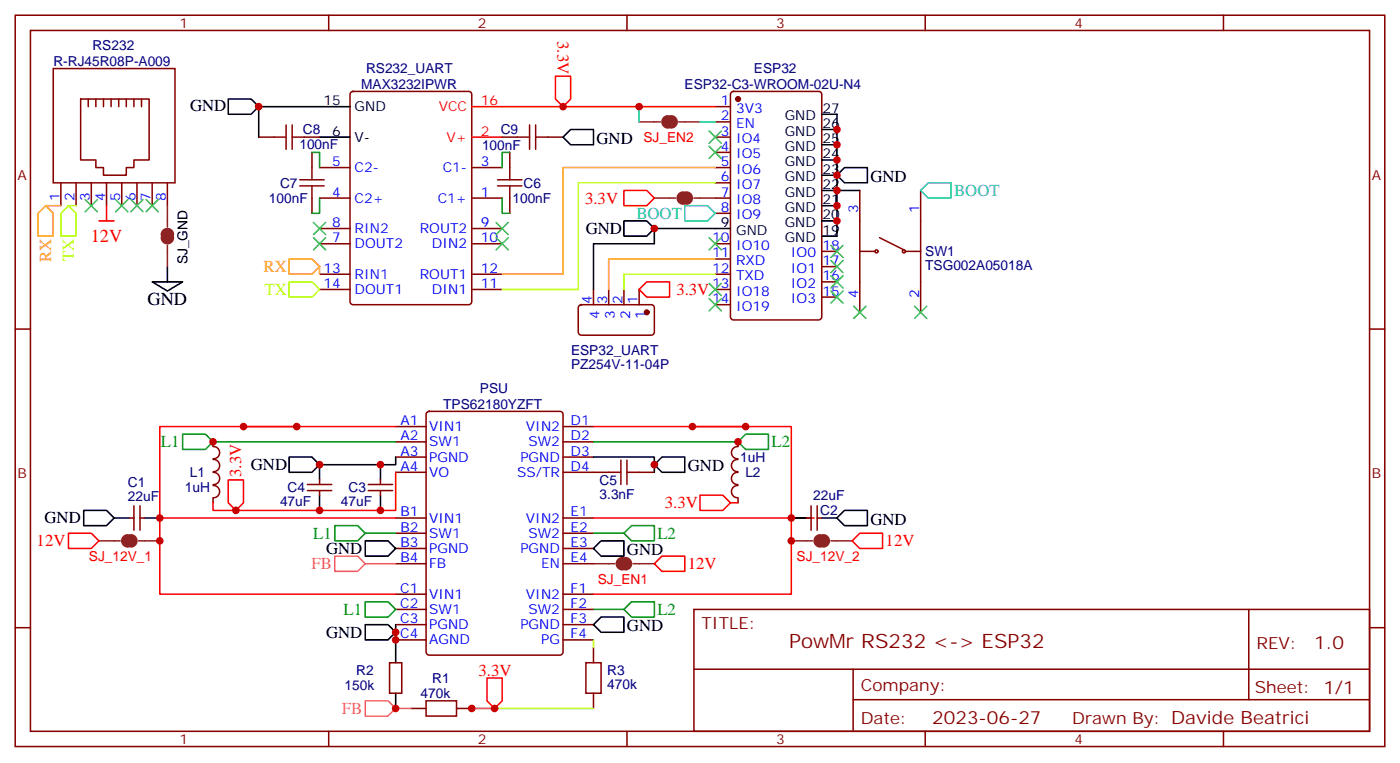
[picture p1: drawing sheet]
<svg xmlns="http://www.w3.org/2000/svg" width="325mm" height="177mm" viewBox="0 0 325 177" stroke-linecap="round" stroke-linejoin="round" font-family="sans-serif">
<g fill="none" stroke="#870000" stroke-width=".35">
<path d="M3.5 3.5h317.5v169.4h-317.5zM7.1 7.1h310.4v162.2h-310.4zM12.3 15.9h28.3v26.4h-28.3zM76.2 3.5v3.6M145.3 3.5v3.6M214.5 3.5v3.6M283.6 3.5v3.6M18.7 22.9h15.9v14.1h-3.6v1.8h-1.7v1.8h-5.3v-1.8h-1.8v-1.8h-3.5zM20.5 22.9v1.8M22.2 22.9v1.8M24 22.9v1.8M25.8 22.9v1.8"/>
<path d="M27.5 22.9v1.8M29.3 22.9v1.8M31 22.9v1.8M32.8 22.9v1.8M60 31.7h3.5M70.6 31.7h3.5M72.3 35.3v3.5M74.1 38.8h7M81.4 21.4l.4-.2h26.9a.71 .71 0 0 1 .7 .7v47.9a.76 .76 0 0 1-.7 .8h-26.9a.76 .76 0 0 1-.7-.8v-47.9zM109.4 38.8h7M116.4 31.7h3.5M118.2 35.3v3.5"/>
<path d="M127 31.7h3.5M165.8 24.7h3.5M165.8 28.2h3.5M165.8 31.7h3.5M165.8 35.3h3.5M165.8 38.8h3.5M169.6 21.4l.4-.2h19.8a.71 .71 0 0 1 .7 .7v51.5a.76 .76 0 0 1-.7 .7h-19.8a.76 .76 0 0 1-.7-.7v-51.5zM14.1 42.3v5.3M17.6 42.3v5.3M21.2 42.3v5.3M24.7 42.3v5.3M28.2 42.3v5.3"/>
<path d="M31.7 42.3v5.3M35.3 42.3v5.3M38.8 42.3v5.3M72.3 45.9v3.5M74.1 45.9h7M74.1 56.4h7M74.1 52.9h7M109.4 45.9h7M109.4 56.4h7M109.4 52.9h7M118.2 45.9v3.5M165.8 42.3h3.5"/>
<path d="M165.8 45.9h3.5M165.8 49.4h3.5M165.8 56.4h3.5M165.8 60h3.5M190.5 58.2h3.5M199.3 58.2h3.5M199.3 44.1v28.2M203.9 55l5.6 2.9M209.9 58.2h3.5M213.4 44.1v28.2M3.5 76.2h3.6M74.1 63.5h7"/>
<path d="M74.1 67h7M109.4 63.5h7M109.4 67h7M134.3 70.8l.5-.2h16.2a.71 .71 0 0 1 .7 .7v5.6a.76 .76 0 0 1-.7 .7h-16.2a.76 .76 0 0 1-.7-.7v-5.6zM137.6 67v3.6M141.1 67v3.6M144.6 67v3.6M148.2 67v3.6M165.8 63.5h3.5M165.8 67h3.5M165.8 70.6h3.5M190.5 68.8h3.5"/>
<path d="M190.5 65.3h3.5M190.5 61.7h3.5M317.5 76.2h3.5M91.7 98.8h7.1M99 95.5l.5-.3h30.3a.71 .71 0 0 1 .7 .8v55a.76 .76 0 0 1-.7 .7h-30.3a.76 .76 0 0 1-.7-.7v-55zM130.5 98.8h7.1M30 119.9h1M31 117.1v5.7M32.5 119.9h1M32.5 117.1v5.7M49.4 102.3v1.1M49.4 115.4v1"/>
<path d="M49.4 103.4a1.41 1.41 0 0 1 1.5 1.4 1.41 1.41 0 0 1-1.5 1.4M49.4 112.4a1.41 1.41 0 0 1 1.5 1.4 1.41 1.41 0 0 1-1.5 1.4M49.4 109.4a1.41 1.41 0 0 1 1.5 1.4 1.41 1.41 0 0 1-1.5 1.4M49.4 106.4a1.41 1.41 0 0 1 1.5 1.4 1.41 1.41 0 0 1-1.5 1.4M71.3 113.6h5.6M71.3 112.2h5.6M74.1 111.1v1.1M74.1 113.6v1.1M85.4 113.6h5.6M85.4 112.2h5.6M88.2 111.1v1.1M88.2 113.6v1.1"/>
<path d="M91.7 102.3h7.1M91.7 105.8h7.1M91.7 109.4h7.1M91.7 119.9h7.1M130.5 102.3h7.1M130.5 105.8h7.1M130.5 109.4h10.6M130.5 119.9h7.1M148.2 109.4h3.5M171.1 109.4a1.41 1.41 0 0 0-1.5 1.4 1.41 1.41 0 0 0 1.5 1.4M171.1 106.4a1.41 1.41 0 0 0-1.5 1.4 1.41 1.41 0 0 0 1.5 1.4M171.1 112.4a1.41 1.41 0 0 0-1.5 1.4 1.41 1.41 0 0 0 1.5 1.4"/>
<path d="M171.1 103.4a1.41 1.41 0 0 0-1.5 1.4 1.41 1.41 0 0 0 1.5 1.4M171.1 102.3v1.1M171.1 115.4v1M187 119.9h1M188 117.1v5.7M189.4 119.9h1.1M189.4 117.1v5.7M91.7 123.5h7.1M91.7 127h7.1M91.7 130.5h7.1M91.7 137.6h7.1M130.5 123.5h7.1"/>
<path d="M130.5 127h7.1M130.5 130.5h7.1M130.5 137.6h7.1M3.5 145.3h3.6M90.3 153.5h2.8v7h-2.8zM91.7 141.1h7.1M91.7 144.6h7.1M91.7 148.2h7.1M130.5 141.1h7.1M130.5 144.6h7.1M130.5 148.2h7.1M137.6 149.9v3.6"/>
<path d="M160.9 141.1h156.6v28.2h-156.6zM160.9 155h156.5M197.8 155v14.1M289.5 141.1v20.9M317.5 145.3h3.5M76.2 169.3v3.6M95.2 164h3.6M105.8 164h3.6M137.6 160.5v3.5M145.3 169.3v3.6M197.8 162h119.6M214.5 169.3v3.6"/>
<path d="M283.6 169.3v3.6"/>
<circle cx="203.2" cy="58.2" r=".35"/>
<circle cx="209.6" cy="58.2" r=".35"/>
</g>
<path d="M165.8 38.8h-35.3v24.7h-14.1M10.6 47.6l1.7 1.8v5.3h-3.5v-5.3zM10.6 47.6h3.5M67 60h5.3l1.8 1.7-1.8 1.8h-5.3zM165.8 60h-24.7v7M74.1 61.7v1.8" fill="none" stroke="#f90" stroke-width=".35"/>
<path d="M15.9 47.6l1.7 1.8v5.3h-3.5v-5.3zM15.9 47.6h1.7M165.8 42.3h-31.7v24.7h-17.7M67 65.3h5.3l1.8 1.7-1.8 1.8h-5.3zM165.8 63.5h-21.2v3.5" fill="none" stroke="#cf0" stroke-width=".35"/>
<g fill="none" stroke="#000" stroke-width=".35">
<path d="M52.9 22.9h5.3l1.8 1.8-1.8 1.8h-5.3zM74.1 31.7h7M81.1 24.7h-21.1v7M132.3 30h5.3v3.5h-5.3l-1.8-1.8zM190.5 26.5h3.5v28.2h-3.5M190.5 37h3.5M190.5 33.5h3.5M190.5 30h3.5M195.8 38.8h5.3v3.5h-5.3l-1.8-1.7zM144.6 51.2h5.3l1.8 1.7-1.8 1.8h-5.3zM169.3 52.9h-17.6v3.5h-14.1v10.6M190.5 51.2h3.5"/>
<path d="M190.5 47.6h3.5M190.5 44.1h8.8M190.5 40.6h3.5M35.3 65.3h7l-3.5 2.1zM38.8 61.7v3.6M19.4 118.2h5.3l1.8 1.7-1.8 1.8h-5.3zM26.5 119.9h3.5M33.5 119.9h3.5M67 105.8h5.3l1.8 1.8-1.8 1.8h-5.3zM74.1 107.6v3.5M74.1 114.7v3.5M88.2 107.6v3.5"/>
<path d="M88.2 114.7v3.5M91.7 105.8v1.8h-17.6M137.6 105.8h14.1v3.6M153.5 105.8h5.2v3.6h-5.2l-1.8-1.8zM183.4 119.9h3.6M190.5 119.9h3.5M195.8 118.2h5.3v3.5h-5.3l-1.8-1.8zM84.7 125.2h5.3l1.7 1.8-1.7 1.8h-5.3zM139.3 125.2h5.3v3.6h-5.3l-1.7-1.8zM84.7 144.6h5.3l1.7 1.8-1.7 1.8h-5.3zM91.7 144.6v8.9M139.3 142.9h5.3v3.5h-5.3l-1.7-1.8z"/>
<path d="M91.7 160.5v3.5"/>
</g>
<g fill="#870000" stroke="#870000" stroke-width=".35">
<circle cx="171.1" cy="22.9" r=".53"/>
<circle cx="149.9" cy="72.3" r=".53"/>
</g>
<g fill="none" stroke="#f00" stroke-width=".35">
<path d="M128.8 17.6h3.5v5.3l-1.8 1.8-1.7-1.8zM109.4 31.7h7M109.4 24.7h56.4M22.9 51.2h3.6M24.7 47.6v3.6M144.6 44.1h5.3l1.8 1.8-1.8 1.7h-5.3zM148.2 67l1.7-1.7h5.3v3.5h-5.3zM56.4 98.8h35.3M68.8 98.8h-31.8v21.1h54.7M137.6 98.8h35.3M160.5 98.8h22.9v21.1h-45.8M37 119.9v17.7h54.7"/>
<path d="M52.9 111.1h3.5v5.3l-1.7 1.8-1.8-1.8zM91.7 109.4v8.8h-42.3v-1.8M162.3 114.7h5.3l1.7 1.7-1.7 1.8h-5.3zM169.3 116.4h1.8M188.7 119.9h-5.3v17.7h-45.8M15.9 123.5h5.3l1.7 1.7-1.7 1.8h-5.3zM153.5 128.8h5.2v3.5h-5.2l-1.8-1.8zM199.3 123.5h5.3v3.5h-5.3l-1.7-1.8zM112.9 157h3.5v5.3l-1.7 1.7-1.8-1.7z"/>
</g>
<path d="M154.9 27.5a.71 .71 0 0 0-.7 .7 .71 .71 0 0 0 .7 .7M155.6 27.5a.71 .71 0 0 1 .7 .7 .71 .71 0 0 1-.7 .7M38.1 54.3a.71 .71 0 0 1 .7-.7 .71 .71 0 0 1 .7 .7M38.1 55a.71 .71 0 0 0 .7 .7 .71 .71 0 0 0 .7-.7M158.4 45.2a.71 .71 0 0 0-.7 .7 .71 .71 0 0 0 .7 .7M159.1 45.2a.71 .71 0 0 1 .7 .7 .71 .71 0 0 1-.7 .7M29.6 124.5a.71 .71 0 0 0-.7 .7 .71 .71 0 0 0 .7 .7M30.3 124.5a.71 .71 0 0 1 .7 .7 .71 .71 0 0 1-.7 .7M144.3 129.8a.71 .71 0 0 0-.7 .7 .71 .71 0 0 0 .7 .7M145 129.8a.71 .71 0 0 1 .7 .7 .71 .71 0 0 1-.7 .7M190.1 124.5a.71 .71 0 0 0-.7 .7 .71 .71 0 0 0 .7 .7M190.9 124.5a.71 .71 0 0 1 .7 .7 .71 .71 0 0 1-.7 .7" fill="none" stroke="#8c2424" stroke-width="1.8"/>
<path d="M148.2 28.2h4.9M157.3 28.2h5M38.8 47.6v5M38.8 56.8v4.9M151.7 45.9h4.9M160.9 45.9h4.9M22.9 125.2h5M32.1 125.2h4.9M137.6 130.5h4.9M146.8 130.5h4.9M183.4 125.2h5M192.6 125.2h5" fill="none" stroke="#8c2424" stroke-width=".35"/>
<g fill="none" stroke="#008700" stroke-width=".35">
<path d="M72.3 35.3h1.8v3.5M118.2 35.3h-1.8v3.5M74.1 45.9v3.5h-1.8M116.4 45.9v3.5h1.8M42.3 100.5h5.3l1.8 1.8-1.8 1.8h-5.3zM49.4 102.3h42.3M137.6 102.3h33.5M172.9 100.5h5.3v3.6h-5.3l-1.8-1.8zM77.6 121.7h5.3l1.8 1.8-1.8 1.7h-5.3zM84.7 139.3h5.3l1.7 1.8-1.7 1.8h-5.3zM84.7 123.5h7M137.6 123.5h7"/>
<path d="M146.4 139.3h5.3v3.6h-5.3l-1.8-1.8zM146.4 121.7h5.3v3.5h-5.3l-1.8-1.7zM137.6 141.1h7"/>
</g>
<g fill="none" stroke="#a10000" stroke-width=".35">
<path d="M63.5 31.7h2.8M66.3 28.9v5.7M67.7 31.7h2.9M67.7 28.9v5.7M72.3 38.8v2.8M118.2 38.8v2.8M119.9 31.7h2.9M122.8 28.9v5.7M124.2 31.7h2.8M124.2 28.9v5.7M69.5 43h5.6M69.5 41.6h5.6"/>
<path d="M72.3 43v2.9M115.4 43h5.6M115.4 41.6h5.6M118.2 43v2.9M141.1 109.4h2.8M143.9 106.5v5.7M145.3 109.4h2.9M145.3 106.5v5.7M135.8 153.5h3.5v7h-3.5zM98.8 162.3h7v3.5h-7z"/>
</g>
<g fill="none" stroke="#3c3" stroke-width=".35">
<path d="M164.4 33.9l2.8 2.8M164.4 30.3l2.8 2.9M167.2 33.9l-2.8 2.8M167.2 30.3l-2.8 2.9M19.8 46.2l2.8 2.8M22.6 46.2l-2.8 2.8M26.8 46.2l2.8 2.8M29.6 46.2l-2.8 2.8M30.3 46.2l2.9 2.8M33.2 46.2l-2.9 2.8M33.9 46.2l2.8 2.8M36.7 46.2l-2.8 2.8"/>
<path d="M72.7 55l2.8 2.9M72.7 51.5l2.8 2.8M75.5 55l-2.8 2.9M75.5 51.5l-2.8 2.8M115 55l2.8 2.9M115 51.5l2.8 2.8M117.8 55l-2.8 2.9M117.8 51.5l-2.8 2.8M164.4 55l2.8 2.9M167.2 55l-2.8 2.9M192.6 56.8l2.8 2.8M195.4 56.8l-2.8 2.8"/>
<path d="M164.4 69.1l2.8 2.9M164.4 65.6l2.8 2.8M167.2 69.1l-2.8 2.9M167.2 65.6l-2.8 2.8M192.6 60.3l2.8 2.8M192.6 63.9l2.8 2.8M192.6 67.4l2.8 2.8M195.4 60.3l-2.8 2.8M195.4 63.9l-2.8 2.8M195.4 67.4l-2.8 2.8M197.9 70.9l2.8 2.8M200.7 70.9l-2.8 2.8"/>
<path d="M212 70.9l2.8 2.8M214.8 70.9l-2.8 2.8"/>
</g>
<path d="M148.2 24.7v3.5M162.3 28.2h3.5" fill="none" stroke="#0f9" stroke-width=".35"/>
<path d="M137.6 148.2v1.7M109.4 164h28.2" fill="none" stroke="#6f0" stroke-width=".35"/>
<path d="M77.6 128.8h5.3l1.8 1.7-1.8 1.8h-5.3zM84.7 130.5h7M84.7 162.3h5.3l1.7 1.7-1.7 1.8h-5.3zM91.7 164h3.5M109.4 164h5.3" fill="none" stroke="#f39" stroke-width=".35"/>
<path d="M158.7 47.6h5.3l1.8 1.8-1.8 1.8h-5.3zM213.4 44.1l1.8-1.8h5.3v3.6h-5.3z" fill="none" stroke="#0cf" stroke-width=".35"/>
<g fill="#c00">
<circle cx="74.1" cy="107.6" r=".88"/>
<circle cx="74.1" cy="118.2" r=".88"/>
<circle cx="54.7" cy="118.2" r=".88"/>
<circle cx="49.4" cy="102.3" r=".88"/>
<circle cx="56.4" cy="98.8" r=".88"/>
<circle cx="68.8" cy="98.8" r=".88"/>
<circle cx="160.5" cy="98.8" r=".88"/>
<circle cx="172.9" cy="98.8" r=".88"/>
<circle cx="151.7" cy="107.6" r=".88"/>
<circle cx="130.5" cy="24.7" r=".88"/>
<circle cx="148.2" cy="24.7" r=".88"/>
<circle cx="60" cy="24.7" r=".88"/>
<circle cx="37" cy="125.2" r=".88"/>
<circle cx="37" cy="119.9" r=".88"/>
<circle cx="88.2" cy="118.2" r=".88"/>
<circle cx="88.2" cy="107.6" r=".88"/>
<circle cx="151.7" cy="52.9" r=".88"/>
<circle cx="171.1" cy="102.3" r=".88"/>
<circle cx="183.4" cy="119.9" r=".88"/>
<circle cx="183.4" cy="125.2" r=".88"/>
<circle cx="114.7" cy="164" r=".88"/>
<circle cx="109.4" cy="164" r=".88"/>
<circle cx="91.7" cy="164" r=".88"/>
<circle cx="91.7" cy="148.2" r=".88"/>
<circle cx="91.7" cy="146.4" r=".88"/>
<circle cx="194" cy="30" r=".88"/>
<circle cx="194" cy="33.5" r=".88"/>
<circle cx="194" cy="37" r=".88"/>
<circle cx="194" cy="40.6" r=".88"/>
<circle cx="194" cy="44.1" r=".88"/>
<circle cx="194" cy="47.6" r=".88"/>
<circle cx="194" cy="51.2" r=".88"/>
</g>
<text font-size="4.6" fill="#800" x="183" y="150.1">PowMr RS232 &lt;-&gt; ESP32</text>
<text font-size="4.2" fill="#f00" x="21.1" y="56.1">12V</text>
<text font-size="4.2" x="34.2" y="70.6">GND</text>
<g font-size="4.2" fill="#800">
<text x="304.7" y="150.4">1.0</text>
<text x="216.1" y="167.7">2023-06-27</text>
</g>
<g font-size="3.9" fill="#f00">
<text x="129.3" y="9.5" transform="rotate(90 129.3 9.5)">3.3V</text>
<text x="135.6" y="47.1">3.3V</text>
<text x="156.8" y="68.3">3.3V</text>
<text x="55.9" y="110.4" transform="rotate(-90 55.9 110.4)">3.3V</text>
<text x="154.2" y="117.7">3.3V</text>
<text x="8.5" y="126.5">12V</text>
<text x="159.5" y="131.8">12V</text>
<text x="205.3" y="126.5">12V</text>
<text x="110.9" y="156.5">3.3V</text>
</g>
<g font-size="3.9">
<text x="44.1" y="25.7">GND</text>
<text x="138.3" y="33.3">GND</text>
<text x="201.8" y="42.1">GND</text>
<text x="135.8" y="54.2">GND</text>
<text x="58.2" y="108.8">GND</text>
<text x="159.5" y="109.2">GND</text>
<text x="10.3" y="121.2">GND</text>
<text x="201.8" y="121.5">GND</text>
<text x="75.6" y="128.3">GND</text>
<text x="145.3" y="128.6">GND</text>
<text x="75.6" y="147.7">GND</text>
<text x="145.3" y="146.2">GND</text>
</g>
<g font-size="3.9" fill="#0cf">
<text x="221.2" y="45.4">BOOT</text>
<text x="147.5" y="50.6">BOOT</text>
</g>
<g font-size="3.9" fill="#f90">
<text x="11.8" y="60.6" transform="rotate(-90 11.8 60.6)">RX</text>
<text x="61.1" y="63">RX</text>
</g>
<g font-size="3.9" fill="#cf0">
<text x="17.1" y="60.4" transform="rotate(-90 17.1 60.4)">TX</text>
<text x="61.3" y="68.3">TX</text>
</g>
<g font-size="3.9" fill="#080">
<text x="37.3" y="103.6">L1</text>
<text x="178.9" y="103.6">L2</text>
<text x="72.6" y="124.7">L1</text>
<text x="152.4" y="124.7">L2</text>
<text x="79.7" y="142.4">L1</text>
<text x="152.4" y="142.4">L2</text>
</g>
<g font-size="3.9" fill="#f39">
<text x="72.2" y="131.8">FB</text>
<text x="79.3" y="165.3">FB</text>
</g>
<g font-size="3.9" fill="#800">
<text x="162.6" y="145.7">TITLE:</text>
<text x="291.3" y="150.4">REV:</text>
<text x="199.5" y="159.9">Company:</text>
<text x="290.9" y="160.5">Sheet: 1/1</text>
<text x="199.5" y="167.6">Date:</text>
<text x="248.6" y="167.7">Drawn By: Davide Beatrici</text>
</g>
<g font-size="3.2" fill="#000080">
<text x="21.4" y="11.7">RS232</text>
<text x="12.4" y="15.2">R-RJ45R08P-A009</text>
<text x="84.9" y="17">RS232_UART</text>
<text x="174.8" y="17">ESP32</text>
<text x="83.7" y="20.5">MAX3232IPWR</text>
<text x="158.7" y="20.5">ESP32-C3-WROOM-02U-N4</text>
<text x="69.4" y="34.6">100nF</text>
<text x="70.2" y="31.1">C8</text>
<text x="111.7" y="34.6">100nF</text>
<text x="116.1" y="31.1">C9</text>
<text x="62.4" y="47">100nF</text>
<text x="64.9" y="43.4">C7</text>
<text x="118.8" y="47">100nF</text>
<text x="121.4" y="43.4">C6</text>
<text x="214.5" y="59.3">SW1</text>
<text x="214.5" y="62.5">TSG002A05018A</text>
<text x="132.4" y="82.3">ESP32_UART</text>
<text x="132.4" y="85.5">PZ254V-11-04P</text>
<text x="102.8" y="94.6">TPS62180YZFT</text>
<text x="111.3" y="91.1">PSU</text>
<text x="171.6" y="107">1uH</text>
<text x="29.6" y="112.9">C1</text>
<text x="44" y="110.5">L1</text>
<text x="139" y="112.3">C5</text>
<text x="172.8" y="110.5">L2</text>
<text x="29.6" y="116.1">22uF</text>
<text x="42.8" y="114">1uH</text>
<text x="64.9" y="117.2">47uF</text>
<text x="66.7" y="114">C4</text>
<text x="79" y="117.2">47uF</text>
<text x="80.8" y="114">C3</text>
<text x="139" y="115.5">3.3nF</text>
<text x="188.5" y="115.8">22uF</text>
<text x="190.2" y="119.3">C2</text>
<text x="79.9" y="159.9">150k</text>
<text x="82.6" y="156.4">R2</text>
<text x="97.5" y="161.6">470k</text>
<text x="100.2" y="158.1">R1</text>
<text x="140.8" y="159.5">470k</text>
<text x="140.8" y="156.4">R3</text>
</g>
<g font-size="3.2" fill="#800">
<text x="41.6" y="6.5">1</text>
<text x="110.8" y="6.5">2</text>
<text x="179.9" y="6.5">3</text>
<text x="249.1" y="6.5">4</text>
<text x="4.1" y="41.6">A</text>
<text x="318" y="41.6">A</text>
<text x="4.1" y="110.8">B</text>
<text x="318" y="110.8">B</text>
<text x="41.6" y="172.3">1</text>
<text x="110.8" y="172.3">2</text>
<text x="179.9" y="172.3">3</text>
<text x="249.1" y="172.3">4</text>
</g>
<g font-size="3.2">
<text x="75" y="24.3">15</text>
<text x="82.2" y="25.8">GND</text>
<text x="181.9" y="27.9">GND</text>
<text x="190.7" y="29.6">26</text>
<text x="190.7" y="26.1">27</text>
<text x="77" y="31.4">6</text>
<text x="82.2" y="32.8">V-</text>
<text x="181.9" y="34.9">GND</text>
<text x="181.9" y="31.4">GND</text>
<text x="190.7" y="33.2">25</text>
<text x="181.9" y="42">GND</text>
<text x="181.9" y="38.5">GND</text>
<text x="190.7" y="40.2">23</text>
<text x="190.7" y="36.7">24</text>
<text x="181.9" y="45.5">GND</text>
<text x="190.7" y="47.3">21</text>
<text x="190.7" y="43.7">22</text>
<text x="167.1" y="52.6">9</text>
<text x="181.9" y="52.6">GND</text>
<text x="181.9" y="49">GND</text>
<text x="190.7" y="50.8">20</text>
<text x="170.6" y="54.3">GND</text>
<text x="181.9" y="56.1">GND</text>
<text x="190.7" y="54.3">19</text>
<text x="43.5" y="61.2" transform="rotate(-90 43.5 61.2)">SJ_GND</text>
</g>
<g font-size="3.2" fill="#f00">
<text x="101.7" y="25.8">VCC</text>
<text x="111.5" y="24.3">16</text>
<text x="103.5" y="32.8">V+</text>
<text x="111.5" y="31.4">2</text>
<text x="149.2" y="32.9">SJ_EN2</text>
<text x="20.6" y="129.9">SJ_12V_1</text>
<text x="184.7" y="129.9">SJ_12V_2</text>
<text x="138.6" y="135.2">SJ_EN1</text>
</g>
<g font-size="3.2" fill="#00f">
<text x="167.1" y="24.3">1</text>
<text x="167.1" y="27.9">2</text>
<text x="170.6" y="26.1">3V3</text>
<text x="170.6" y="29.6">EN</text>
<text x="167.1" y="31.4">3</text>
<text x="167.1" y="34.9">4</text>
<text x="170.6" y="33.2">IO4</text>
<text x="77" y="38.5">5</text>
<text x="82.2" y="39.9">C2-</text>
<text x="102.6" y="39.9">C1-</text>
<text x="111.5" y="38.5">3</text>
<text x="167.1" y="38.5">5</text>
<text x="167.1" y="42">6</text>
<text x="170.6" y="36.7">IO5</text>
<text x="170.6" y="40.2">IO6</text>
<text x="13.8" y="46.5" transform="rotate(-90 13.8 46.5)">1</text>
<text x="17.3" y="46.5" transform="rotate(-90 17.3 46.5)">2</text>
<text x="20.8" y="46.5" transform="rotate(-90 20.8 46.5)">3</text>
<text x="24.3" y="46.5" transform="rotate(-90 24.3 46.5)">4</text>
<text x="27.9" y="46.5" transform="rotate(-90 27.9 46.5)">5</text>
<text x="31.4" y="46.5" transform="rotate(-90 31.4 46.5)">6</text>
<text x="34.9" y="46.5" transform="rotate(-90 34.9 46.5)">7</text>
<text x="38.5" y="46.5" transform="rotate(-90 38.5 46.5)">8</text>
<text x="77" y="45.5">4</text>
<text x="82.2" y="46.9">C2+</text>
<text x="101.5" y="46.9">C1+</text>
<text x="111.5" y="45.5">1</text>
<text x="167.1" y="45.5">7</text>
<text x="170.6" y="43.7">IO7</text>
<text x="170.6" y="47.3">IO8</text>
<text x="77" y="52.6">8</text>
<text x="82.2" y="54">RIN2</text>
<text x="97.3" y="54">ROUT2</text>
<text x="111.5" y="52.6">9</text>
<text x="167.1" y="49">8</text>
<text x="170.6" y="50.8">IO9</text>
<text x="199" y="49.4" transform="rotate(-90 199 49.4)">3</text>
<text x="213.1" y="49.4" transform="rotate(-90 213.1 49.4)">1</text>
<text x="77" y="56.1">7</text>
<text x="82.2" y="57.5">DOUT2</text>
<text x="100.1" y="57.5">DIN2</text>
<text x="111.5" y="56.1">10</text>
<text x="165.1" y="56.1">10</text>
<text x="165.1" y="59.6">11</text>
<text x="170.6" y="57.9">IO10</text>
<text x="183.3" y="59.6">IO0</text>
<text x="190.7" y="57.9">18</text>
<text x="75" y="63.1">13</text>
<text x="82.2" y="64.6">RIN1</text>
<text x="97.3" y="64.6">ROUT1</text>
<text x="111.5" y="63.1">12</text>
<text x="165.1" y="63.1">12</text>
<text x="170.6" y="61.4">RXD</text>
<text x="170.6" y="64.9">TXD</text>
<text x="183.3" y="63.1">IO1</text>
<text x="190.7" y="64.9">16</text>
<text x="190.7" y="61.4">17</text>
<text x="75" y="66.7">14</text>
<text x="82.2" y="68.1">DOUT1</text>
<text x="100.1" y="68.1">DIN1</text>
<text x="111.5" y="66.7">11</text>
<text x="137.2" y="70.4" transform="rotate(-90 137.2 70.4)">4</text>
<text x="140.8" y="70.4" transform="rotate(-90 140.8 70.4)">3</text>
<text x="144.3" y="70.4" transform="rotate(-90 144.3 70.4)">2</text>
<text x="147.8" y="70.4" transform="rotate(-90 147.8 70.4)">1</text>
<text x="165.1" y="66.7">13</text>
<text x="165.1" y="70.2">14</text>
<text x="170.6" y="68.4">IO18</text>
<text x="170.6" y="72">IO19</text>
<text x="183.3" y="70.2">IO3</text>
<text x="183.3" y="66.7">IO2</text>
<text x="190.7" y="68.4">15</text>
<text x="199" y="69" transform="rotate(-90 199 69)">4</text>
<text x="213.1" y="69" transform="rotate(-90 213.1 69)">2</text>
<text x="139" y="73.9" transform="rotate(-90 139 73.9)">4</text>
<text x="142.5" y="73.9" transform="rotate(-90 142.5 73.9)">3</text>
<text x="146" y="73.9" transform="rotate(-90 146 73.9)">2</text>
<text x="149.6" y="73.9" transform="rotate(-90 149.6 73.9)">1</text>
<text x="92.8" y="98.4">A1</text>
<text x="92.8" y="102">A2</text>
<text x="99.5" y="99.8">VIN1</text>
<text x="121.9" y="99.8">VIN2</text>
<text x="132.3" y="98.4">D1</text>
<text x="132.3" y="102">D2</text>
<text x="92.8" y="105.5">A3</text>
<text x="99.5" y="103.4">SW1</text>
<text x="99.5" y="106.9">PGND</text>
<text x="120.6" y="106.9">PGND</text>
<text x="122.5" y="103.4">SW2</text>
<text x="132.3" y="105.5">D3</text>
<text x="92.8" y="109">A4</text>
<text x="99.5" y="110.4">VO</text>
<text x="119.9" y="110.4">SS/TR</text>
<text x="132.3" y="109">D4</text>
<text x="92.8" y="119.6">B1</text>
<text x="132.3" y="119.6">E1</text>
<text x="92.8" y="123.1">B2</text>
<text x="99.5" y="121">VIN1</text>
<text x="99.5" y="124.5">SW1</text>
<text x="121.9" y="121">VIN2</text>
<text x="122.5" y="124.5">SW2</text>
<text x="132.3" y="123.1">E2</text>
<text x="92.8" y="126.6">B3</text>
<text x="92.8" y="130.2">B4</text>
<text x="99.5" y="128.1">PGND</text>
<text x="99.5" y="131.6">FB</text>
<text x="120.6" y="128.1">PGND</text>
<text x="125.4" y="131.6">EN</text>
<text x="132.3" y="126.6">E3</text>
<text x="132.3" y="130.2">E4</text>
<text x="92.8" y="137.2">C1</text>
<text x="132.3" y="137.2">F1</text>
<text x="92.8" y="140.8">C2</text>
<text x="99.5" y="138.6">VIN1</text>
<text x="99.5" y="142.2">SW1</text>
<text x="121.9" y="138.6">VIN2</text>
<text x="122.5" y="142.2">SW2</text>
<text x="132.3" y="140.8">F2</text>
<text x="92.8" y="144.3">C3</text>
<text x="92.8" y="147.8">C4</text>
<text x="99.5" y="145.7">PGND</text>
<text x="99.5" y="149.2">AGND</text>
<text x="120.6" y="145.7">PGND</text>
<text x="125.4" y="149.2">PG</text>
<text x="132.3" y="144.3">F3</text>
<text x="132.3" y="147.8">F4</text>
</g>
</svg>
